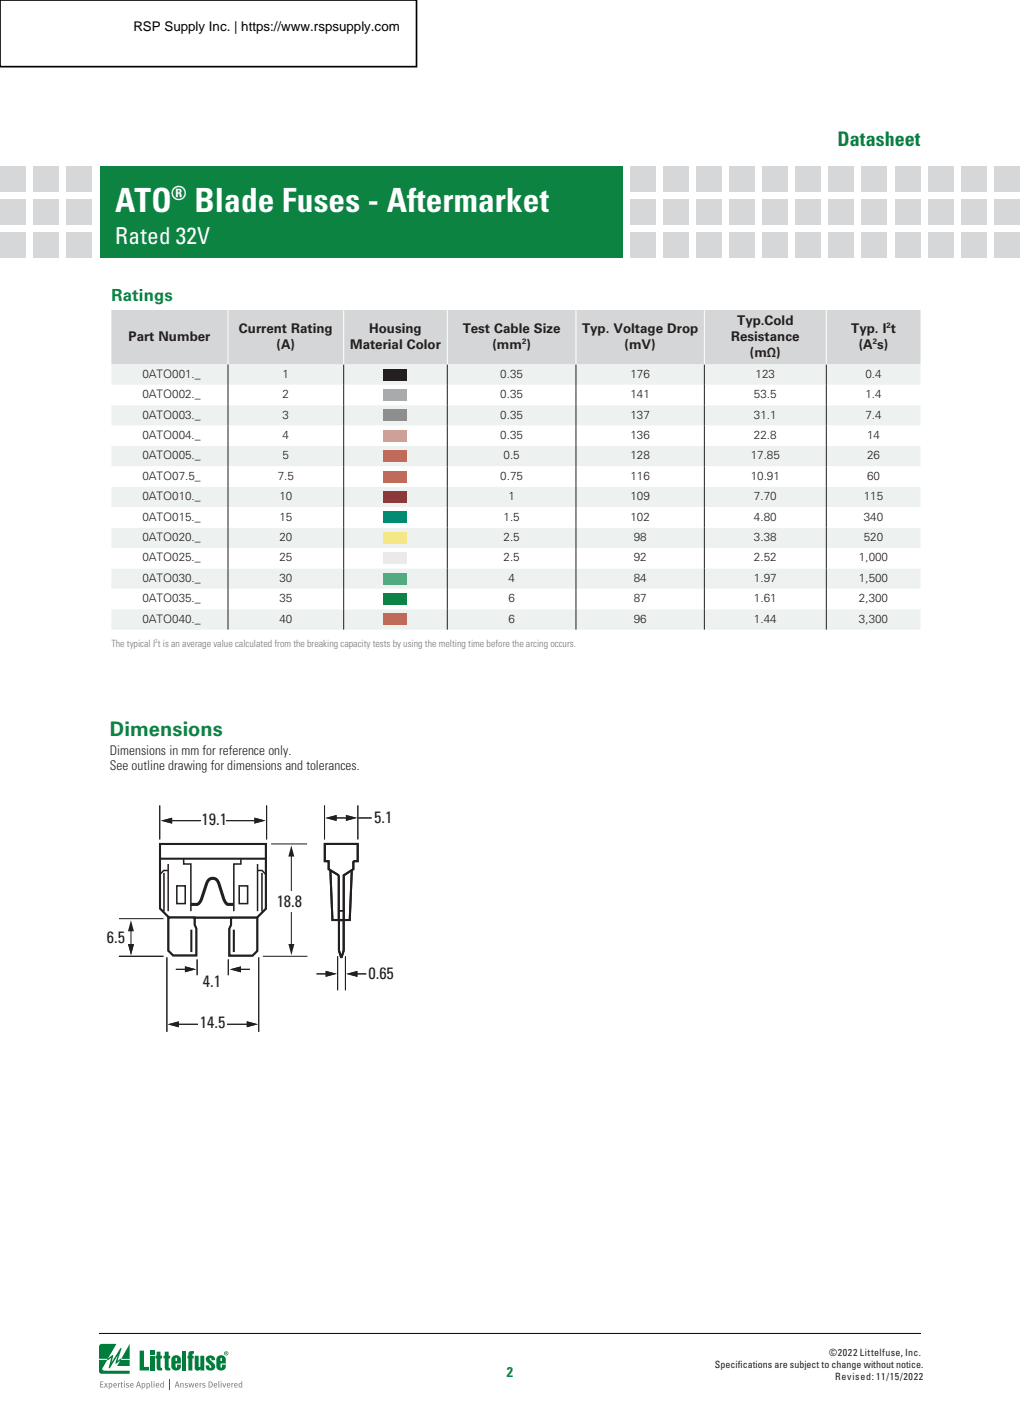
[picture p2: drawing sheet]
<svg xmlns="http://www.w3.org/2000/svg" width="216mm" height="301mm" viewBox="0 0 216 301" stroke-linecap="round" stroke-linejoin="round" font-family="sans-serif">
<path d="M21 282.2h173.9" fill="none" stroke="#000" stroke-width=".21"/>
<path d="M21.1 35.2h110.7v19.4h-110.7z" fill="#0c8340"/>
<g fill="#d5d7d8">
<path d="M14.1 35.2h5.4v5.4h-5.4z"/>
<path d="M14.1 42.2h5.4v5.4h-5.4z"/>
<path d="M14.1 49.2h5.4v5.4h-5.4z"/>
<path d="M7.1 35.2h5.3v5.4h-5.3z"/>
<path d="M7.1 42.2h5.3v5.4h-5.3z"/>
<path d="M7.1 49.2h5.3v5.4h-5.3z"/>
<path d="M-.1 35.2h5.5v5.4h-5.5z"/>
<path d="M-.1 42.2h5.5v5.4h-5.5z"/>
<path d="M-.1 49.2h5.5v5.4h-5.5z"/>
<path d="M133.3 35.2h5.4v5.4h-5.4z"/>
<path d="M133.3 42.2h5.4v5.4h-5.4z"/>
<path d="M133.3 49.2h5.4v5.4h-5.4z"/>
<path d="M140.3 35.2h5.4v5.4h-5.4z"/>
<path d="M140.3 42.2h5.4v5.4h-5.4z"/>
<path d="M140.3 49.2h5.4v5.4h-5.4z"/>
<path d="M147.3 35.2h5.4v5.4h-5.4z"/>
<path d="M147.3 42.2h5.4v5.4h-5.4z"/>
<path d="M147.3 49.2h5.4v5.4h-5.4z"/>
<path d="M154.4 35.2h5.3v5.4h-5.3z"/>
<path d="M154.4 42.2h5.3v5.4h-5.3z"/>
<path d="M154.4 49.2h5.3v5.4h-5.3z"/>
<path d="M161.4 35.2h5.3v5.4h-5.3z"/>
<path d="M161.4 42.2h5.3v5.4h-5.3z"/>
<path d="M161.4 49.2h5.3v5.4h-5.3z"/>
<path d="M168.4 35.2h5.4v5.4h-5.4z"/>
<path d="M168.4 42.2h5.4v5.4h-5.4z"/>
<path d="M168.4 49.2h5.4v5.4h-5.4z"/>
<path d="M175.4 35.2h5.4v5.4h-5.4z"/>
<path d="M175.4 42.2h5.4v5.4h-5.4z"/>
<path d="M175.4 49.2h5.4v5.4h-5.4z"/>
<path d="M182.4 35.2h5.4v5.4h-5.4z"/>
<path d="M182.4 42.2h5.4v5.4h-5.4z"/>
<path d="M182.4 49.2h5.4v5.4h-5.4z"/>
<path d="M189.4 35.2h5.4v5.4h-5.4z"/>
<path d="M189.4 42.2h5.4v5.4h-5.4z"/>
<path d="M189.4 49.2h5.4v5.4h-5.4z"/>
<path d="M196.4 35.2h5.4v5.4h-5.4z"/>
<path d="M196.4 42.2h5.4v5.4h-5.4z"/>
<path d="M196.4 49.2h5.4v5.4h-5.4z"/>
<path d="M203.5 35.2h5.3v5.4h-5.3z"/>
<path d="M203.5 42.2h5.3v5.4h-5.3z"/>
<path d="M203.5 49.2h5.3v5.4h-5.3z"/>
<path d="M210.5 35.2h5.4v5.4h-5.4z"/>
<path d="M210.5 42.2h5.4v5.4h-5.4z"/>
<path d="M210.5 49.2h5.4v5.4h-5.4z"/>
</g>
<g fill="#007d3b">
<path d="M21.1 284.6l.4-.1h3.1l-1.7 3 .9-.7 .2 .1-.4 1.5 2-3.1 .1 .3-.8 2.4 .8-.4 1.8-3.2v3.2h-1.8l-.1 .2h1.9v1.3h-2.7l.6-1.1-.8 .6-.2-.1 .5-1.6-1.6 2.7h-.2l-.1-.2 .5-2-.8 .5-1 1.9a1.06 1.06 0 0 0 1.2 .3h4.6v.7h-6.1l-.3-.2-.1-.3v-2.5h1.6l.2-.2h-1.8v-2.5z"/>
<path d="M29.6 285.9h.9v3.4h1v.8h-1.9z"/>
<path d="M31.7 287h1v3.1h-1z"/>
<path d="M31.7 285.9h1v.9h-1z"/>
<path d="M33.2 286.1h.8v.9h.3v.5h-.3v1.8v.2h.3v.6a.82 .82 0 0 1-1.1-.4v-2.2h-.3v-.5h.3z"/>
<path d="M34.9 286.1h.8v.9h.3v.5h-.3v1.8v.2h.3v.6a.82 .82 0 0 1-1.1-.4v-2.2h-.3v-.5h.3z"/>
<path d="M38.6 286h.8v4.1h-.8z"/>
<path d="M40 286.1l1-.1v.5l-.3 .2v.3h.3v.5h-.3v2.6h-.8v-2.6h-.2v-.5h.2z"/>
<path d="M41.2 287h.8v2.2l.2 .2 .2-.1v-2.3h.8v3.1h-.8v-.4a.62 .62 0 0 1-.7 .4 .62 .62 0 0 1-.5-.6z"/>
<path d="M43.7 287.2a.99 .99 0 0 1 1.2-.3 .99 .99 0 0 1 .6 1h-.7l-.1-.3-.3-.1v.2l.4 .4a1.07 1.07 0 0 1 .4 1.9 .98 .98 0 0 1-1.2 0 .98 .98 0 0 1-.4-1h.7v.4l.4 .1a1.76 1.76 0 0 0-1-1.3 .79 .79 0 0 1 0-1z"/>
<path d="M47.7 286.2v.5l.1-.2 .3 .2-.1-.5zM47.8 286.3l.2 .1z"/>
<path d="M47.4 286.4a.46 .46 0 0 0 .9 0 .46 .46 0 0 0-.9 0zM47.6 286.4a.34 .34 0 0 1 .6 0 .34 .34 0 0 1-.6 0z"/>
<path d="M46.1 287.1l-.3 .6v1.6a1.03 1.03 0 0 0 1.2 .8 1.03 1.03 0 0 0 .8-1.3h-.8l-.1 .6h-.2v-.8h1.1v-.9a1.03 1.03 0 0 0-1.7-.6zM46.7 287.5l.3 .1v.5h-.3z"/>
<path d="M36.6 287.1l-.3 .6v1.6a1.03 1.03 0 0 0 1.2 .8 1.03 1.03 0 0 0 .8-1.3h-.8l-.1 .6h-.2l-.1-.8h1.2v-.9a1.03 1.03 0 0 0-1.7-.6zM37.2 287.5l.3 .1v.5h-.4z"/>
</g>
<g fill="#808285">
<path d="M21.2 292.4h.7v.2h-.5v.4h.4v.1h-.4v.4h.5v.2h-.7z"/>
<path d="M22.1 292.8h.1l.2 .3 .2-.3h.2l-.3 .4 .4 .5h-.3l-.2-.4-.2 .4h-.2l.3-.5z"/>
<path d="M24.9 292.8l.2-.1v.2l.4-.2-.3 .4v.6h-.2z"/>
<path d="M25.7 292.5h.1v.3h.2l-.2 .1 .2 .8-.3-.1-.1-.7h-.1z"/>
<path d="M26.2 292.8l.2-.1v1h-.2z"/>
<path d="M26.7 292.9l.3-.2 .3 .1-.5 .2 .5 .4a.42 .42 0 0 1-.2 .3 .42 .42 0 0 1-.5-.1l.6-.2-.5-.2z"/>
<path d="M32 292.4l.2-.1 .1 1.4-.3-.1z"/>
<path d="M32.5 292.8l.2-.1v1h-.2z"/>
<path d="M23 292.8v1.3l.2-.1v-.4l.1 .1a.46 .46 0 0 0 .5-.5 .46 .46 0 0 0-.5-.4zM23.2 293l.1-.1a.32 .32 0 0 1 .3 .3 .32 .32 0 0 1-.3 .3z"/>
<path d="M24.1 292.9l-.1 .1a.47 .47 0 0 0 .1 .5 .47 .47 0 0 0 .5 .2l.1-.2-.4 .1-.1-.3h.5l-.1-.5-.2-.1zM24.2 292.9h.3l.1 .2h-.4z"/>
<path d="M27.6 292.9v.1a.47 .47 0 0 0 0 .5 .47 .47 0 0 0 .5 .2l.1-.2-.4 .1-.1-.3h.6l-.1-.5-.3-.1zM27.8 292.9h.2l.1 .2h-.4z"/>
<path d="M29.2 292.4l-.4 1.3h.2l.1-.4h.4l.1 .4h.2l-.4-1.3zM29.3 292.6l.2 .6h-.4z"/>
<path d="M30 292.8v1.3l.2-.1v-.4l.1 .1a.46 .46 0 0 0 .5-.5 .46 .46 0 0 0-.5-.4zM30.2 293l.1-.1a.32 .32 0 0 1 .3 .3 .32 .32 0 0 1-.3 .3z"/>
<path d="M31 292.8v1.3l.2-.1v-.4l.1 .1a.46 .46 0 0 0 .5-.5 .46 .46 0 0 0-.5-.4zM31.2 293l.1-.1a.32 .32 0 0 1 .3 .3 .32 .32 0 0 1-.3 .3z"/>
<path d="M33.1 292.9l-.1 .1a.47 .47 0 0 0 0 .5 .47 .47 0 0 0 .5 .2l.1-.2-.3 .1-.2-.3h.6l-.1-.5-.3-.1zM33.2 292.9h.2l.1 .2h-.4z"/>
<path d="M34.5 292.3v.6l-.1-.1a.44 .44 0 0 0-.5 .5 .44 .44 0 0 0 .6 .3l.2 .1v-1.3zM34.2 292.9l.3 .1v.5l-.2 .1-.2-.2z"/>
<circle cx="26.3" cy="292.5" r=".12"/>
<circle cx="32.6" cy="292.5" r=".12"/>
</g>
<path d="M35.9 292v2.2" fill="none" stroke="#007d3b" stroke-width=".21"/>
<g fill="#808285">
<path d="M38.1 292.8l.2-.1v.2a.29 .29 0 0 1 .3-.2 .29 .29 0 0 1 .3 .3v.7h-.2l-.1-.8-.3 .1v.7h-.1z"/>
<path d="M39.2 292.9l.3-.2 .2 .1-.4 .2 .5 .4a.42 .42 0 0 1-.3 .3 .42 .42 0 0 1-.4-.1l.5-.2-.4-.2z"/>
<path d="M39.9 292.8l.2-.1 .2 .8 .1-.7h.2l.2 .7 .2-.7h.1l-.2 .9h-.2l-.2-.7-.2 .7h-.1z"/>
<path d="M42.2 292.8l.2-.1v.2l.3-.2-.3 .4v.6h-.1z"/>
<path d="M42.9 292.9l.3-.2 .3 .1-.5 .2 .5 .4a.42 .42 0 0 1-.3 .3 .42 .42 0 0 1-.4-.1l.5-.2-.4-.2z"/>
<path d="M46.2 292.4l.2-.1 .1 1.4-.3-.1z"/>
<path d="M46.7 292.8l.2-.1v1h-.2z"/>
<path d="M47.1 292.8l.1-.1 .3 .8 .2-.7h.2l-.3 .9h-.2z"/>
<path d="M49 292.8l.1-.1 .1 .2 .3-.2-.3 .4v.6h-.2z"/>
<path d="M37.4 292.4l-.4 1.3h.1l.2-.4h.4l.1 .4h.2l-.4-1.3zM37.5 292.6l.2 .6h-.4z"/>
<path d="M41.4 292.9l-.1 .1a.47 .47 0 0 0 0 .5 .47 .47 0 0 0 .5 .2l.1-.2-.3 .1-.2-.3h.6l-.1-.5-.3-.1zM41.5 292.9h.2l.1 .2h-.4z"/>
<path d="M44.1 292.4v1.3a.67 .67 0 0 0 .9-.6 .67 .67 0 0 0-.9-.7zM44.3 292.6a.49 .49 0 0 1 .5 .5 .49 .49 0 0 1-.5 .4z"/>
<path d="M45.3 292.9v.1a.47 .47 0 0 0 0 .5 .47 .47 0 0 0 .5 .2l.1-.2-.3 .1-.2-.3h.6l-.1-.5-.3-.1zM45.5 292.9h.2l.1 .2h-.4z"/>
<path d="M48.1 292.9l-.1 .1a.47 .47 0 0 0 .1 .5 .47 .47 0 0 0 .5 .2l.1-.2-.4 .1-.1-.3h.5l-.1-.5-.2-.1zM48.2 292.9h.3l.1 .2h-.4z"/>
<path d="M49.7 292.9l-.1 .1a.47 .47 0 0 0 0 .5 .47 .47 0 0 0 .5 .2l.1-.2-.3 .1-.2-.3h.6l-.1-.5-.3-.1zM49.8 292.9h.2l.1 .2h-.4z"/>
<path d="M51.1 292.3v.6l-.1-.1a.44 .44 0 0 0-.5 .5 .44 .44 0 0 0 .6 .3l.2 .1v-1.3zM50.8 292.9l.3 .1v.5l-.2 .1-.2-.2z"/>
<circle cx="46.8" cy="292.5" r=".12"/>
</g>
<path d="M61.7 180.7v19.6M37.4 216.8h15.3" fill="none" stroke="#231f20" stroke-width=".22"/>
<path d="M33.9 178.6h22.4v13.7l-1.9 1.9h-18.6l-1.9-1.9z" fill="#fff"/>
<path d="M33.9 178.6h22.4v13.7l-1.9 1.9h-18.6l-1.9-1.9z" fill="none" stroke="#231f20" stroke-width=".44"/>
<g fill="#fff">
<path d="M56.8 188.7h10.3v4.3h-10.3z"/>
<path d="M33.9 181.8h22.3z"/>
</g>
<path d="M33.9 181.8h22.3" fill="none" stroke="#231f20" stroke-width=".44"/>
<path d="M35.6 194.2h5.6v1.5l.3 .8v5.7h-4.9l-1-1z" fill="#fff"/>
<path d="M35.6 194.2h5.6v1.5l.3 .8v5.7h-4.9l-1-1z" fill="none" stroke="#231f20" stroke-width=".44"/>
<path d="M48.9 194.3h5.5v7l-.9 1h-4.9v-5.7l.3-.8z" fill="#fff"/>
<path d="M48.9 194.3h5.5v7l-.9 1h-4.9v-5.7l.3-.8z" fill="none" stroke="#231f20" stroke-width=".44"/>
<path d="M40.5 196.8v4.7z" fill="#fff"/>
<path d="M40.5 196.8v4.7" fill="none" stroke="#231f20" stroke-width=".44"/>
<path d="M49.5 196.8v4.7z" fill="#fff"/>
<path d="M49.5 196.8v4.7" fill="none" stroke="#231f20" stroke-width=".44"/>
<path d="M35.6 182.9v10z" fill="#fff"/>
<path d="M35.6 182.9v10" fill="none" stroke="#231f20" stroke-width=".32"/>
<path d="M54.5 182.9v10z" fill="#fff"/>
<path d="M54.5 182.9v10" fill="none" stroke="#231f20" stroke-width=".32"/>
<g fill="#fff" stroke="#231f20" stroke-width=".33">
<path d="M49.5 182.9h1.5v-1l-1.5 11z"/>
<path d="M38.9 181.8v1.1h1.5v10z"/>
<path d="M37.4 187.5h1.8v3.8h-1.8z"/>
<path d="M50.6 187.5h1.8v3.8h-1.8z"/>
</g>
<path d="M35.5 184.3h-.9l-.7 .8M54.6 184.3h.9l.7 .8" fill="none" stroke="#231f20" stroke-width=".32"/>
<path d="M44.3 186.2a1.33 1.33 0 0 1 2.1 1l.9 3a1.7 1.7 0 0 0 1 1.2h1.1h-9h1.3a1.68 1.68 0 0 0 1-1.2l1.1-3.4z" fill="#fff" stroke="#231f20" stroke-width=".65" stroke-linecap="butt"/>
<g fill="#fff" stroke="#231f20" stroke-width=".33">
<path d="M34.7 184.8v8.1z"/>
<path d="M55.4 184.8v8.1z"/>
</g>
<path d="M69.6 182.1v1.9l2.1 1.3v9.4h1.1v-9.4l2-1.3v-1.7h.9v-3.7h-6.9v3.7h.8M69.9 184.3l.5 10.4h3.6l.5-10.4M71.7 194.7h1v6.5l-.4 1.4h-.1l-.5-1.4z" fill="none" stroke="#231f20" stroke-width=".44"/>
<path d="M71.7 192.8h1" fill="none" stroke="#231f20" stroke-width=".33"/>
<path d="M33.8 170.5v7.2" fill="none" stroke="#231f20" stroke-width=".22"/>
<path d="M27.1 199.8h1.3l-.7 2.4z" fill="#231f20"/>
<path d="M36 173.7h18.3M56.4 170.5v7.2M68.7 170.5v7.2M75.7 170.5v7.2M25.2 202.4h9.4M35.3 202.6v15.8M41.7 203.1v3.3M48.3 203.1v3.3M54.8 202.6v15.8M71.5 202.4v7.2M73.1 202.4v7.2" fill="none" stroke="#231f20" stroke-width=".22"/>
<g fill="#231f20">
<path d="M53.8 173.1l2.4 .6-2.4 .6z"/>
<path d="M34.1 173.7l2.3-.6v1.2z"/>
</g>
<path d="M37.4 216.8h15.3" fill="none" stroke="#231f20" stroke-width=".22"/>
<g fill="#231f20">
<path d="M52.2 216.2l2.4 .6-2.4 .6z"/>
<path d="M35.5 216.8l2.4-.6v1.2z"/>
</g>
<path d="M70.8 173.1h2.8M75.8 173.1h2.9" fill="none" stroke="#231f20" stroke-width=".22"/>
<g fill="#231f20">
<path d="M73.2 172.5l2.4 .6-2.4 .7z"/>
<path d="M68.9 173.1l2.4-.6v1.3z"/>
</g>
<path d="M50.6 205.2h2.3" fill="none" stroke="#231f20" stroke-width=".22"/>
<path d="M48.7 205.2l2.3-.6v1.2z" fill="#231f20"/>
<path d="M37.2 205.2h2.4" fill="none" stroke="#231f20" stroke-width=".22"/>
<path d="M39.1 204.5l2.4 .7-2.4 .6z" fill="#231f20"/>
<path d="M75.2 206.1h2.3" fill="none" stroke="#231f20" stroke-width=".22"/>
<path d="M73.3 206.1l2.4-.6v1.3z" fill="#231f20"/>
<path d="M67 206.1h2.4" fill="none" stroke="#231f20" stroke-width=".22"/>
<path d="M68.9 205.5l2.4 .6-2.4 .7z" fill="#231f20"/>
<path d="M33.9 178.6h22.4v13.7l-1.9 1.9h-18.6l-1.9-1.9z" fill="#fff"/>
<path d="M33.9 178.6h22.4v13.7l-1.9 1.9h-18.6l-1.9-1.9z" fill="none" stroke="#231f20" stroke-width=".44"/>
<path d="M33.9 181.8h22.3z" fill="#fff" stroke="#231f20" stroke-width=".44"/>
<path d="M35.6 194.2h5.6v1.5l.3 .8v5.7h-4.9l-1-1z" fill="#fff"/>
<path d="M35.6 194.2h5.6v1.5l.3 .8v5.7h-4.9l-1-1z" fill="none" stroke="#231f20" stroke-width=".44"/>
<path d="M48.9 194.3h5.5v7l-.9 1h-4.9v-5.7l.3-.8z" fill="#fff"/>
<path d="M48.9 194.3h5.5v7l-.9 1h-4.9v-5.7l.3-.8z" fill="none" stroke="#231f20" stroke-width=".44"/>
<g fill="#fff" stroke="#231f20" stroke-width=".44">
<path d="M40.5 196.8v4.7z"/>
<path d="M49.5 196.8v4.7z"/>
</g>
<g fill="#fff" stroke="#231f20" stroke-width=".32">
<path d="M35.6 182.9v10z"/>
<path d="M54.5 182.9v10z"/>
</g>
<g fill="#fff" stroke="#231f20" stroke-width=".33">
<path d="M49.5 182.9h1.5v-1l-1.5 11z"/>
<path d="M38.9 181.8v1.1h1.5v10z"/>
<path d="M37.4 187.5h1.8v3.8h-1.8z"/>
<path d="M50.6 187.5h1.8v3.8h-1.8z"/>
</g>
<path d="M35.5 184.3h-.9l-.7 .8M54.6 184.3h.9l.7 .8" fill="none" stroke="#231f20" stroke-width=".32"/>
<path d="M44.3 186.2a1.33 1.33 0 0 1 2.1 1l.9 3a1.7 1.7 0 0 0 1 1.2h1.1h-9h1.3a1.68 1.68 0 0 0 1-1.2l1.1-3.4z" fill="#fff" stroke="#231f20" stroke-width=".65" stroke-linecap="butt"/>
<g fill="#fff" stroke="#231f20" stroke-width=".33">
<path d="M34.7 184.8v8.1z"/>
<path d="M55.4 184.8v8.1z"/>
</g>
<path d="M69.6 182.1v1.9l2.1 1.3v9.4h1.1v-9.4l2-1.3v-1.7h.9v-3.7h-6.9v3.7h.8M69.9 184.3l.5 10.4h3.6l.5-10.4M71.7 194.7h1v6.5l-.4 1.4h-.1l-.5-1.4z" fill="none" stroke="#231f20" stroke-width=".44"/>
<path d="M71.7 192.8h1" fill="none" stroke="#231f20" stroke-width=".33"/>
<path d="M33.8 170.5v7.2M27.7 196.7v3.6" fill="none" stroke="#231f20" stroke-width=".22"/>
<g fill="#231f20">
<path d="M27.7 194.8l.6 2.3h-1.2z"/>
<path d="M27.1 199.8h1.3l-.7 2.4z"/>
</g>
<path d="M36 173.7h18.3M56.4 170.5v7.2M68.7 170.5v7.2M75.7 170.5v7.2M25.2 194.4h9.4M25.2 202.4h9.4M35.3 202.6v15.8M41.7 203.1v3.3M48.3 203.1v3.3M54.8 202.6v15.8M71.5 202.4v7.2M73.1 202.4v7.2" fill="none" stroke="#231f20" stroke-width=".22"/>
<g fill="#231f20">
<path d="M53.8 173.1l2.4 .6-2.4 .6z"/>
<path d="M34.1 173.7l2.3-.6v1.2z"/>
<path d="M52.2 216.2l2.4 .6-2.4 .6z"/>
<path d="M35.5 216.8l2.4-.6v1.2z"/>
</g>
<path d="M70.8 173.1h2.8M75.8 173.1h2.9" fill="none" stroke="#231f20" stroke-width=".22"/>
<g fill="#231f20">
<path d="M73.2 172.5l2.4 .6-2.4 .7z"/>
<path d="M68.9 173.1l2.4-.6v1.3z"/>
</g>
<path d="M50.6 205.2h2.3" fill="none" stroke="#231f20" stroke-width=".22"/>
<path d="M48.7 205.2l2.3-.6v1.2z" fill="#231f20"/>
<path d="M37.2 205.2h2.4" fill="none" stroke="#231f20" stroke-width=".22"/>
<path d="M39.1 204.5l2.4 .7-2.4 .6z" fill="#231f20"/>
<path d="M75.2 206.1h2.3" fill="none" stroke="#231f20" stroke-width=".22"/>
<path d="M73.3 206.1l2.4-.6v1.3z" fill="#231f20"/>
<path d="M67 206.1h2.4" fill="none" stroke="#231f20" stroke-width=".22"/>
<g fill="#231f20">
<path d="M68.9 205.5l2.4 .6-2.4 .7z"/>
<path d="M61.7 178.9l.6 2.4h-1.3z"/>
<path d="M61 199.8h1.3l-.6 2.4z"/>
</g>
<path d="M57.4 178.6h7.6M55.6 202.4h9.5" fill="none" stroke="#231f20" stroke-width=".22"/>
<g fill="#fff">
<path d="M42.6 173.3h5.3v.9h-5.3z"/>
<path d="M41.9 216.4h6.1v.9h-6.1z"/>
</g>
<path d="M23.6 65.6h24.7v11.5h-24.7zM48.3 65.6h24.4v11.5h-24.4zM72.7 65.6h22v11.5h-22zM94.7 65.6h27.2v11.5h-27.2zM121.9 65.6h27.2v11.5h-27.2zM149.1 65.6h25.8v11.5h-25.8zM174.9 65.6h19.9v11.5h-19.9z" fill="#d5d6d8"/>
<path d="M23.6 77.1h24.7v4.4h-24.7zM48.3 77.1h24.4v4.4h-24.4zM72.7 77.1h22v4.4h-22zM94.7 77.1h27.2v4.4h-27.2zM121.9 77.1h27.2v4.4h-27.2zM149.1 77.1h25.8v4.4h-25.8zM174.9 77.1h19.9v4.4h-19.9zM23.6 85.8h24.7v4.3h-24.7zM48.3 85.8h24.4v4.3h-24.4zM72.7 85.8h22v4.3h-22zM94.7 85.8h27.2v4.3h-27.2zM121.9 85.8h27.2v4.3h-27.2zM149.1 85.8h25.8v4.3h-25.8zM174.9 85.8h19.9v4.3h-19.9zM23.6 94.4h24.7v4.3h-24.7zM48.3 94.4h24.4v4.3h-24.4zM72.7 94.4h22v4.3h-22zM94.7 94.4h27.2v4.3h-27.2zM121.9 94.4h27.2v4.3h-27.2zM149.1 94.4h25.8v4.3h-25.8zM174.9 94.4h19.9v4.3h-19.9zM23.6 103h24.7v4.4h-24.7zM48.3 103h24.4v4.4h-24.4zM72.7 103h22v4.4h-22zM94.7 103h27.2v4.4h-27.2zM121.9 103h27.2v4.4h-27.2zM149.1 103h25.8v4.4h-25.8zM174.9 103h19.9v4.4h-19.9zM23.6 111.7h24.7v4.3h-24.7zM48.3 111.7h24.4v4.3h-24.4zM72.7 111.7h22v4.3h-22zM94.7 111.7h27.2v4.3h-27.2zM121.9 111.7h27.2v4.3h-27.2zM149.1 111.7h25.8v4.3h-25.8zM174.9 111.7h19.9v4.3h-19.9zM23.6 120.3h24.7v4.3h-24.7zM48.3 120.3h24.4v4.3h-24.4zM72.7 120.3h22v4.3h-22zM94.7 120.3h27.2v4.3h-27.2zM121.9 120.3h27.2v4.3h-27.2zM149.1 120.3h25.8v4.3h-25.8zM174.9 120.3h19.9v4.3h-19.9zM23.6 129h24.7v4.3h-24.7zM48.3 129h24.4v4.3h-24.4zM72.7 129h22v4.3h-22zM94.7 129h27.2v4.3h-27.2zM121.9 129h27.2v4.3h-27.2zM149.1 129h25.8v4.3h-25.8zM174.9 129h19.9v4.3h-19.9z" fill="#edf2f0"/>
<path d="M23.6 81.5h24.7v4.3h-24.7zM48.3 81.5h24.4v4.3h-24.4zM72.7 81.5h22v4.3h-22zM94.7 81.5h27.2v4.3h-27.2zM121.9 81.5h27.2v4.3h-27.2zM149.1 81.5h25.8v4.3h-25.8zM174.9 81.5h19.9v4.3h-19.9zM23.6 90.1h24.7v4.3h-24.7zM48.3 90.1h24.4v4.3h-24.4zM72.7 90.1h22v4.3h-22zM94.7 90.1h27.2v4.3h-27.2zM121.9 90.1h27.2v4.3h-27.2zM149.1 90.1h25.8v4.3h-25.8zM174.9 90.1h19.9v4.3h-19.9zM23.6 98.7h24.7v4.3h-24.7zM48.3 98.7h24.4v4.3h-24.4zM72.7 98.7h22v4.3h-22zM94.7 98.7h27.2v4.3h-27.2zM121.9 98.7h27.2v4.3h-27.2zM149.1 98.7h25.8v4.3h-25.8zM174.9 98.7h19.9v4.3h-19.9zM23.6 107.4h24.7v4.3h-24.7zM48.3 107.4h24.4v4.3h-24.4zM72.7 107.4h22v4.3h-22zM94.7 107.4h27.2v4.3h-27.2zM121.9 107.4h27.2v4.3h-27.2zM149.1 107.4h25.8v4.3h-25.8zM174.9 107.4h19.9v4.3h-19.9zM23.6 116h24.7v4.3h-24.7zM48.3 116h24.4v4.3h-24.4zM72.7 116h22v4.3h-22zM94.7 116h27.2v4.3h-27.2zM121.9 116h27.2v4.3h-27.2zM149.1 116h25.8v4.3h-25.8zM174.9 116h19.9v4.3h-19.9zM23.6 124.6h24.7v4.4h-24.7zM48.3 124.6h24.4v4.4h-24.4zM72.7 124.6h22v4.4h-22zM94.7 124.6h27.2v4.4h-27.2zM121.9 124.6h27.2v4.4h-27.2zM149.1 124.6h25.8v4.4h-25.8zM174.9 124.6h19.9v4.4h-19.9z" fill="#fff"/>
<path d="M48.3 77.1v56.2M72.7 77.1v56.2M94.7 77.1v56.2M121.9 77.1v56.2M149.1 77.1v56.2M174.9 77.1v56.2" fill="none" stroke="#231f20" stroke-width=".21"/>
<path d="M48.3 65.6v11.5M72.7 65.6v11.5M94.7 65.6v11.5M121.9 65.6v11.5M149.1 65.6v11.5M174.9 65.6v11.5" fill="none" stroke="#fff" stroke-width=".21"/>
<path d="M81.2 78.1h5v2.4h-5z" fill="#231f20"/>
<path d="M81.2 82.4h5v2.4h-5z" fill="#a8a9ad"/>
<path d="M81.2 86.7h5v2.5h-5z" fill="#a760a7"/>
<path d="M81.2 91h5v2.5h-5z" fill="#f499c2"/>
<path d="M81.2 95.3h5v2.5h-5z" fill="#d0924d"/>
<path d="M81.2 99.7h5v2.4h-5z" fill="#a45d48"/>
<path d="M81.2 104h5v2.4h-5z" fill="#ee1d23"/>
<path d="M81.2 108.3h5v2.4h-5z" fill="#0094c8"/>
<path d="M81.2 112.6h5v2.5h-5z" fill="#fff101"/>
<path d="M81.2 116.9h5v2.5h-5z" fill="#feeccb"/>
<path d="M81.2 121.2h5v2.5h-5z" fill="#52aa87"/>
<path d="M81.2 125.6h5v2.4h-5z" fill="#008751"/>
<path d="M81.2 129.9h5v2.4h-5z" fill="#f58220"/>
<path d="M0 0h88.2v14.1h-88.2z" fill="#fff" stroke="#000" stroke-width=".35"/>
<text font-size="7.1" fill="#fff" x="24.4" y="44.8">ATO Blade Fuses - Aftermarket</text>
<text font-size="4.9" fill="#fff" x="24.4" y="51.7">Rated 32V</text>
<text font-size="4.2" fill="#0c7e3f" x="177.3" y="30.8">Datasheet</text>
<text font-size="4.2" fill="#008751" x="23.3" y="155.8">Dimensions</text>
<text font-size="4.1" fill="#fff" x="36.2" y="42.4">®</text>
<text font-size="3.5" fill="#008751" x="23.6" y="63.7">Ratings</text>
<g font-size="3.5" fill="#231f20">
<text x="42.6" y="174.6">19.1</text>
<text x="79.2" y="174.3">5.1</text>
<text x="58.6" y="191.9">18.8</text>
<text x="22.6" y="199.5">6.5</text>
<text x="43" y="209">4.1</text>
<text x="78" y="207.2">0.65</text>
<text x="42.3" y="217.6">14.5</text>
</g>
<text font-size="3" fill="#008751" x="107.3" y="291.5">2</text>
<text font-size="2.8" x="28.2" y="6.6">RSP Supply Inc. | https://www.rspsupply.com</text>
<g font-size="2.8" fill="#231f20">
<text x="50.6" y="70.5">Current Rating</text>
<text x="78.1" y="70.5">Housing</text>
<text x="97.9" y="70.5">Test Cable Size</text>
<text x="123.2" y="70.5">Typ. Voltage Drop</text>
<text x="156" y="68.8">Typ.Cold</text>
<text x="180.2" y="70.5">Typ. I t</text>
<text x="27.2" y="72.2">Part Number</text>
<text x="58.5" y="73.9">(A)</text>
<text x="74.1" y="73.9">Material Color</text>
<text x="104.2" y="73.9">(mm )</text>
<text x="132.2" y="73.9">(mV)</text>
<text x="154.8" y="72.2">Resistance</text>
<text x="158.7" y="75.5">(mΩ)</text>
<text x="181.8" y="73.9">(A s)</text>
<text x="23.3" y="159.7">Dimensions in mm for reference only.</text>
<text x="23.3" y="162.9">See outline drawing for dimensions and tolerances.</text>
</g>
<g font-size="2.5" fill="#231f20">
<text x="30.1" y="80">0ATO001._</text>
<text x="59.8" y="80">1</text>
<text x="105.9" y="80">0.35</text>
<text x="133.4" y="80">176</text>
<text x="159.9" y="80">123</text>
<text x="183.2" y="80">0.4</text>
<text x="30.1" y="88.6">0ATO003._</text>
<text x="30.1" y="84.3">0ATO002._</text>
<text x="59.8" y="88.6">3</text>
<text x="59.8" y="84.3">2</text>
<text x="105.9" y="84.3">0.35</text>
<text x="105.9" y="88.6">0.35</text>
<text x="133.4" y="84.3">141</text>
<text x="133.4" y="88.6">137</text>
<text x="159.6" y="84.3">53.5</text>
<text x="159.6" y="88.6">31.1</text>
<text x="183.2" y="84.3">1.4</text>
<text x="183.2" y="88.6">7.4</text>
<text x="30.1" y="92.9">0ATO004._</text>
<text x="59.8" y="92.9">4</text>
<text x="105.9" y="92.9">0.35</text>
<text x="133.4" y="92.9">136</text>
<text x="159.6" y="92.9">22.8</text>
<text x="183.5" y="92.9">14</text>
<text x="30.1" y="97.3">0ATO005._</text>
<text x="30.1" y="101.6">0ATO07.5_</text>
<text x="58.8" y="101.6">7.5</text>
<text x="59.8" y="97.3">5</text>
<text x="105.9" y="101.6">0.75</text>
<text x="106.6" y="97.3">0.5</text>
<text x="133.4" y="101.6">116</text>
<text x="133.4" y="97.3">128</text>
<text x="158.9" y="101.6">10.91</text>
<text x="158.9" y="97.3">17.85</text>
<text x="183.5" y="101.6">60</text>
<text x="183.5" y="97.3">26</text>
<text x="30.1" y="105.9">0ATO010._</text>
<text x="59.1" y="105.9">10</text>
<text x="107.6" y="105.9">1</text>
<text x="133.4" y="105.9">109</text>
<text x="159.6" y="105.9">7.70</text>
<text x="182.8" y="105.9">115</text>
<text x="30.1" y="110.2">0ATO015._</text>
<text x="59.1" y="110.2">15</text>
<text x="106.6" y="110.2">1.5</text>
<text x="133.4" y="110.2">102</text>
<text x="159.6" y="110.2">4.80</text>
<text x="182.8" y="110.2">340</text>
<text x="30.1" y="118.8">0ATO025._</text>
<text x="30.1" y="114.5">0ATO020._</text>
<text x="59.1" y="118.8">25</text>
<text x="59.1" y="114.5">20</text>
<text x="106.6" y="114.5">2.5</text>
<text x="106.6" y="118.8">2.5</text>
<text x="134.1" y="114.5">98</text>
<text x="134.1" y="118.8">92</text>
<text x="159.6" y="114.5">3.38</text>
<text x="159.6" y="118.8">2.52</text>
<text x="181.8" y="118.8">1,000</text>
<text x="182.8" y="114.5">520</text>
<text x="30.1" y="123.2">0ATO030._</text>
<text x="59.1" y="123.2">30</text>
<text x="107.6" y="123.2">4</text>
<text x="134.1" y="123.2">84</text>
<text x="159.6" y="123.2">1.97</text>
<text x="181.8" y="123.2">1,500</text>
<text x="30.1" y="127.5">0ATO035._</text>
<text x="30.1" y="131.8">0ATO040._</text>
<text x="59.1" y="127.5">35</text>
<text x="59.1" y="131.8">40</text>
<text x="107.6" y="131.8">6</text>
<text x="107.6" y="127.5">6</text>
<text x="134.1" y="131.8">96</text>
<text x="134.1" y="127.5">87</text>
<text x="159.6" y="131.8">1.44</text>
<text x="159.6" y="127.5">1.61</text>
<text x="181.8" y="131.8">3,300</text>
<text x="181.8" y="127.5">2,300</text>
</g>
<text font-size="2.1" fill="#76787b" x="23.6" y="136.9">The typical I t is an average value calculated from the breaking capacity tests by using the melting time before the arcing occurs.</text>
<g font-size="2.1" fill="#231f20">
<text x="175.5" y="287">©2022 Littelfuse, Inc.</text>
<text x="151.3" y="289.5">Specifications are subject to change without notice.</text>
<text x="176.8" y="292">Revised: 11/15/2022</text>
</g>
<g font-size="1.6" fill="#231f20">
<text x="187.6" y="69.5">2</text>
<text x="110.5" y="72.9">2</text>
<text x="184.8" y="72.9">2</text>
</g>
<text font-size="1.2" fill="#76787b" x="32.9" y="136.2">2</text>
</svg>
